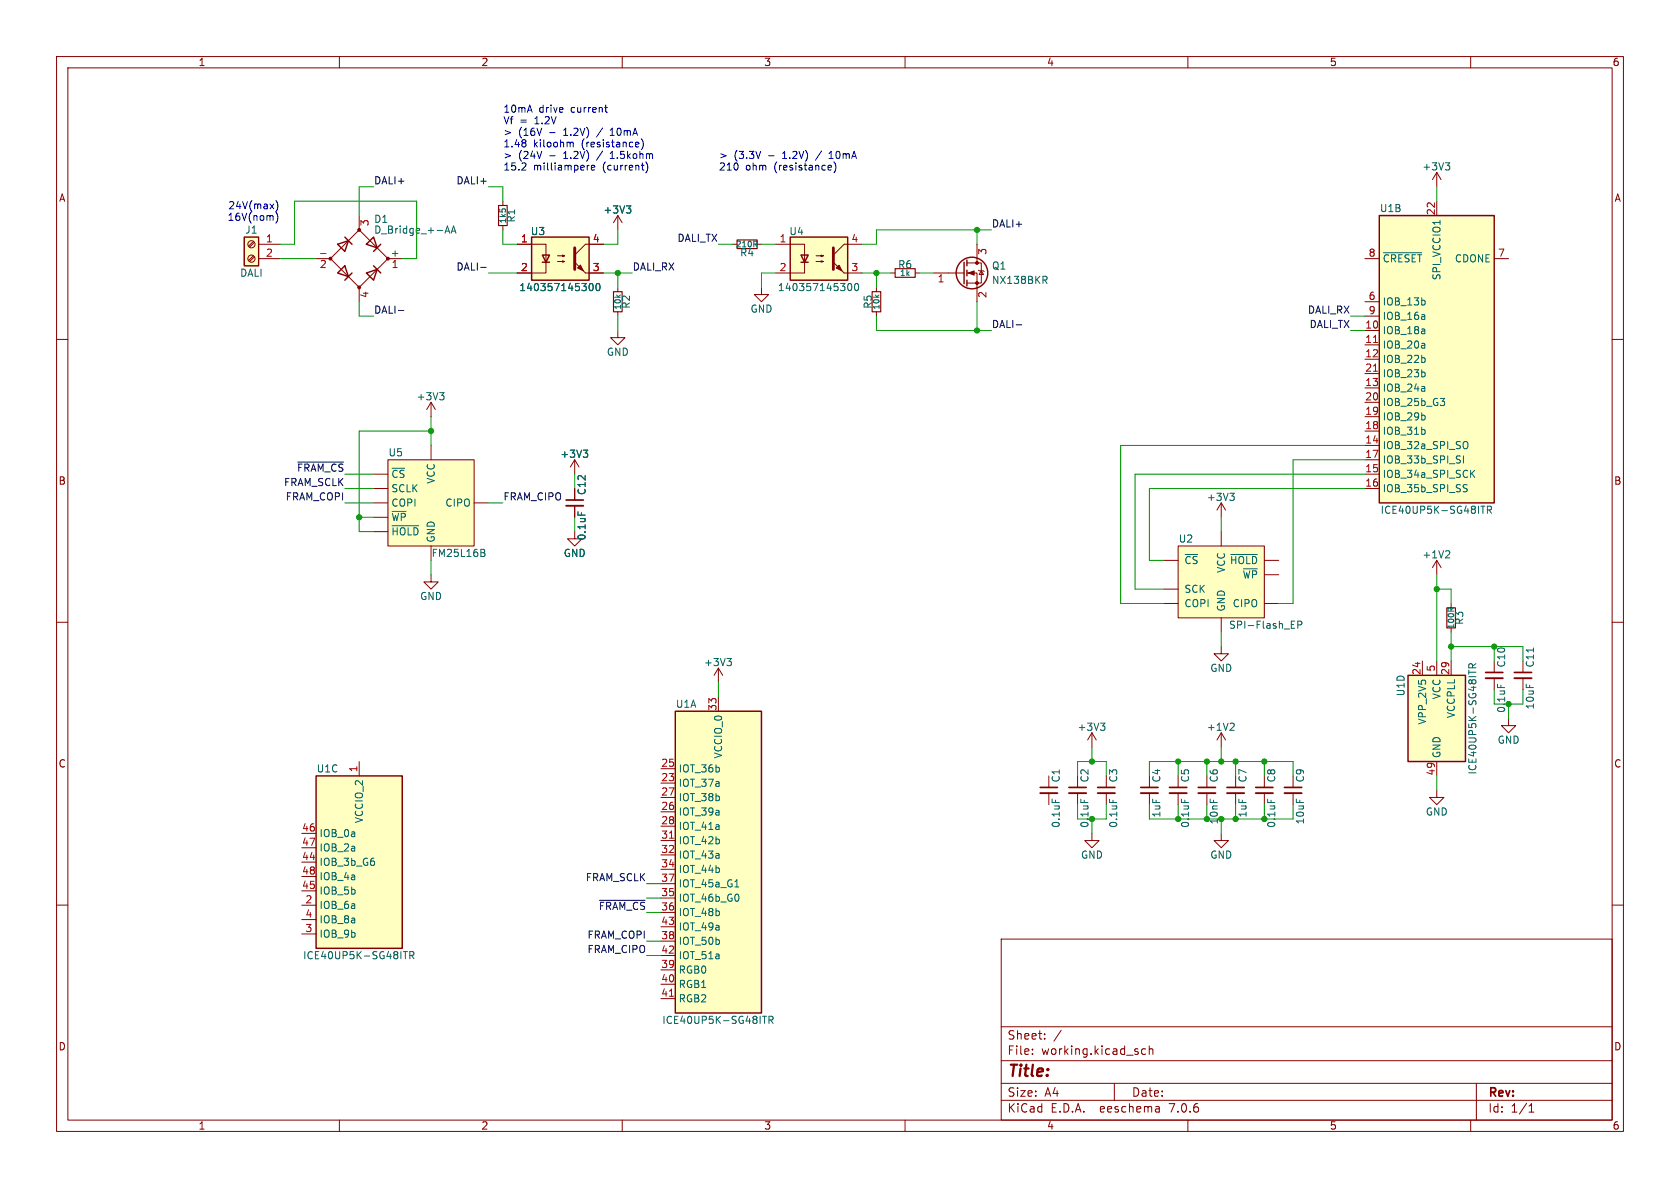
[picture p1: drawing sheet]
<svg xmlns="http://www.w3.org/2000/svg" width="297mm" height="210mm" viewBox="0 0 297 210" stroke-linecap="round" stroke-linejoin="round" font-family="sans-serif">
<g fill="none" stroke="#840000" stroke-width=".18">
<path d="M10 10h277v190h-277zM12 12h273v186h-273zM60 10v2M110 10v2M160 10v2M210 10v2M260 10v2M63.5 38.1v2.5M88.9 35.6v.7M88.9 39.9v.7M109.2 38.1v2.5M109.2 38.1l-.7 1.3"/>
<path d="M109.2 38.1l.8 1.3M254 30.5v2.5M254 35.6v2.5M254 30.5l-.8 1.3M254 30.5l.8 1.3M10 60h2M44.8 45.2l-.9 .9M44.8 42.7l-.9 .8M45 45.4l-.9 .8M45 42.8l-.9 .9M45.7 43.2h3.8M45.7 45.7h3.8"/>
<path d="M55.9 45.7h2.5M58.4 45.7l5.1-5.1 5.1 5.1-5.1 5.1zM63.5 50.8v2.5M68.6 45.7h2.5M91.4 43.2h5.1v3.3M96.5 46.4v1.9h-5.1M98.6 46.2h1.2l-.4 .2v-.3l.4 .1M98.6 45.2h1.2l-.4 .1v-.2l.4 .1M103.5 48.3h3.2M106.7 43.2h-3.2l-1.9 1.9M109.2 58.4v1.3h1.3l-1.3 1.3-1.3-1.3h1.3M109.2 50.8v.8"/>
<path d="M109.2 55.1v.8M133.9 43.2h.7M134.6 50.8v1.3h-1.3l1.3 1.2 1.3-1.2h-1.3M137.2 43.2h5v3.3M142.2 46.4v1.9h-5M144.3 46.2h1.2l-.3 .2v-.3l.3 .1M144.3 45.2h1.2l-.3 .1v-.2l.3 .1M149.2 48.3h3.2M152.4 43.2h-3.2l-1.9 1.9M154.9 50.8v.8M154.9 55.1v.8M157.5 48.3h.7"/>
<path d="M161.8 48.3h.8M165.1 48.3h5.3M170.9 48.3h1.8v5M170.9 46.5h2.6v3.5h-2.6M172.7 43.2v3.3M173 47.8l.1 .1h.8l.1 .1M173.5 47.9l.4 .6h-.8zM241.3 45.7h2.5M241.3 58.4h2.5M241.3 53.3h2.5M241.3 55.9h2.5M264.2 45.7h2.5"/>
<path d="M285 60h2M76.2 71.1l-.8 1.3M76.2 71.1v2.6M76.2 78.7v2.6M76.2 71.1l.8 1.3M241.3 61h2.5M241.3 63.5h2.5M241.3 68.6h2.5M241.3 78.7h2.5M241.3 76.2h2.5M241.3 73.7h2.5M241.3 71.1h2.5"/>
<path d="M241.3 66h2.5M66 83.8h2.6M66 86.4h2.6M66 88.9h2.6M66 91.4h2.6M66 94h2.6M68.6 81.3h15.2v15.2h-15.2zM76.2 96.5v2.6M83.8 88.9h2.6M101.6 94v1.3h1.3l-1.3 1.2-1.3-1.2h1.3M101.6 81.3l-.8 1.3M101.6 81.3v2.5"/>
<path d="M101.6 86.4v2M101.6 89.4v2M101.6 81.3l.8 1.3M205.7 99.1h2.6M208.3 96.5h15.2v12.7h-15.2zM215.9 88.9l-.8 1.3M215.9 88.9v2.5M215.9 94v2.5M215.9 88.9l.8 1.3M223.5 99.1h2.6M241.3 83.8h2.5M241.3 86.4h2.5"/>
<path d="M241.3 81.3h2.5M254 99.1v2.5M254 99.1l-.8 1.2M254 99.1l.8 1.2M10 110h2M76.2 101.6v1.3h1.3l-1.3 1.2-1.3-1.2h1.3M127 118.1l-.8 1.3M127 118.1v2.6M127 118.1l.8 1.3M205.7 106.7h2.6M205.7 104.1h2.6M215.9 114.3v1.3h1.3l-1.3 1.2-1.3-1.2h1.3"/>
<path d="M215.9 109.2v2.6M223.5 106.7h2.6M223.5 101.6h2.6M251.5 116.8v2.6M254 116.8v2.6M256.5 106.7v.7M256.5 111v.8M256.5 116.8v2.6M264.2 116.8v2.1M264.2 119.9v2M269.2 116.8v2.1M269.2 119.9v2"/>
<path d="M285 110h2M63.5 134.6v2.6M116.8 138.4h2.6M116.8 135.9h2.6M127 123.2v2.5M185.4 137.2v2M190.5 137.2v2M193 129.5l-.7 1.3M193 129.5v2.6M193 129.5l.8 1.3M195.6 137.2v2M203.2 137.2v2"/>
<path d="M208.3 137.2v2M213.4 137.2v2M215.9 129.5v2.6M215.9 129.5l-.8 1.3M215.9 129.5l.8 1.3M218.4 137.2v2M223.5 137.2v2M228.6 137.2v2M254 139.7v1.3h1.3l-1.3 1.2-1.3-1.2h1.3M254 134.6v2.6M266.7 127v1.3h1.3l-1.3 1.2-1.3-1.2h1.3M10 160h2"/>
<path d="M53.3 152.4h2.6M53.3 157.5h2.6M53.3 147.3h2.6M53.3 149.9h2.6M53.3 154.9h2.6M116.8 143.5h2.6M116.8 141h2.6M116.8 146.1h2.6M116.8 148.6h2.6M116.8 151.1h2.6M116.8 153.7h2.6M116.8 158.8h2.6"/>
<path d="M116.8 156.2h2.6M185.4 140.2v2M190.5 140.2v2M193 147.3v1.3h1.3l-1.3 1.3-1.2-1.3h1.2M195.6 140.2v2M203.2 140.2v2M208.3 140.2v2M213.4 140.2v2M215.9 147.3v1.3h1.3l-1.3 1.3-1.3-1.3h1.3M218.4 140.2v2M223.5 140.2v2M228.6 140.2v2"/>
<path d="M285 160h2M53.3 160h2.6M53.3 165.1h2.6M53.3 162.6h2.6M116.8 161.3h2.6M116.8 166.4h2.6M116.8 171.5h2.6M116.8 174h2.6M116.8 176.5h2.6M116.8 168.9h2.6M116.8 163.8h2.6M177 166h108v32h-108z"/>
<path d="M60 198v2M110 198v2M160 198v2M177 194.5h108M177 191.5h108M177 187.5h108M177 181.5h108M182.5 186.3v.1M182.5 185.5v.1M184.7 183.6v.1M184.7 182.8v.1M187.6 182.1l-1.3 2"/>
<path d="M197 191.5v3M202.5 185.5l-.4-.1-.3 .3v.4l.2 .2h.5M203.2 185.5l.2-.1 .3 .1 .1 .9M203.2 184.9v1.5M204.9 195.7l.1 .9M205 196.5l-.2 .1M205 196h-.2M210 198v2M260 198v2M261 191.5v6.5M270.3 196.6h.9M270.3 195.5l.4-.4v1.5"/>
<circle cx="44.4" cy="45.7" r=".63"/>
<circle cx="44.4" cy="43.2" r=".63"/>
</g>
<g fill="none" stroke="#006464" stroke-width=".18">
<path d="M110.7 36.4h.8l-.4 .5M111.3 36.9l.2 .2v.3l-.2 .3M255.5 28.8h.8l-.4 .5M256.1 29.3l.2 .2v.3l-.2 .2M56.7 44.8h.9M78.7 41.2l.4-1.3 .4 1.3M78.8 40.9h.6M79.8 41.2l.4-1.3 .4 1.3M79.9 40.9h.6M104.3 50.2l.1-.1a.68 .68 0 0 1 .5 .6 .68 .68 0 0 1-.5 .7 .84 .84 0 0 1-.1-1.2zM105.5 50.2l.2-.1a.68 .68 0 0 1 .4 .6 .68 .68 0 0 1-.4 .7l-.2-.1-.2-.4zM133.5 43.2l.3 .4"/>
<path d="M133.8 42.7v.4M150 50.2l.2-.1a.68 .68 0 0 1 .4 .6 .68 .68 0 0 1-.4 .7 .84 .84 0 0 1-.2-1.2zM151.2 50.2l.2-.1a.68 .68 0 0 1 .4 .6 .68 .68 0 0 1-.4 .7l-.2-.1-.1-.4zM184.4 48.8h.5l.2 .3-.1 .3-.6 .1M184.7 49.5l.4 .6M244.6 44.7h6.7M251.8 53.1l.1 .2-.1 .6M77.7 69.4h.8l-.4 .5M78.3 69.9l.2 .2v.3l-.2 .3M103.1 79.6h.8l-.4 .5M251.8 63.3l.1 .2-.1 .5M251.8 65.8l.1 .2-.1 .6"/>
<path d="M251.8 73.5l.1 .1-.1 .6M251.8 76l.1 .2-.1 .5M254.6 70.4h.8l-.4 .5M255.2 70.9l.2 .3v.3l-.2 .2M259.2 78l.1 .1a.81 .81 0 0 1-.1 1.2M69.3 92.9h4.7M85 97.1l.6 .1 .1 .3-.3 .2M85 97.7h.4M85.4 97.7l.3 .2v.3l-.7 .2M102.2 90.5v.6M103.7 80.1l.2 .2v.3l-.2 .2M217.4 87.2h.8l-.4 .5"/>
<path d="M217.6 98h4.7M218 87.7l.2 .2v.3l-.2 .3M256.1 97.4l.2 .2-.1 .3-.7 .7h.8M258.7 80.6v1.3M258.9 86.3l.4 .1 .1 .3-.3 .2h-.3M258.9 85.7h.5M260.2 83.7l.5 .7M260.7 83.1l-.7 .8M261.8 89.5h.7M262.2 89.5v1.2M263 90.1h.6l.1-.2-.1-.3-.6-.1v1.2M263.3 90.1l.4 .6"/>
<path d="M128.5 116.4h.8l-.4 .5M129.1 116.9l.2 .2v.3l-.2 .3M228.3 111.1h.6M228.3 109.8h.6M229.4 110.5l.6-.1 .2-.2-.1-.3-.7-.1v1.3M256.1 107.5h.3M257 107.5l-.5 .3M259.7 118.5v.7M259.7 118.8h1.2M260.3 118v-.6l-.2-.1-.3 .1-.1 .6h1.2M260.9 117.3l-.6 .4M271.1 114.6v.7"/>
<path d="M194.6 127.8h.7l-.4 .5M195.1 128.3l.2 .3v.3l-.2 .2M218 127.8l.2 .3-.1 .3-.7 .7h.8M264.7 120.9v.6M129.9 156.8h.7M186 141.3v.6M191.1 141.3v.6M196.2 141.3v.6M208.9 141.3v.6M224.1 141.3v.6M71.3 168.2h.7M71.7 168.2v1.3"/>
<path d="M72.5 168.9l.6-.1 .1-.2-.1-.3-.6-.1v1.3M72.8 168.9l.4 .6M134.8 179.6h.7M135.2 179.6v1.3M136 180.3h.6l.1-.2-.1-.3-.6-.2v1.3M136.3 180.3l.4 .6"/>
</g>
<g fill="#ffffc2" stroke="#ffffc2" stroke-width=".18">
<path d="M94 41.9h10.1v7.6h-10.1z"/>
<path d="M139.7 41.9h10.2v7.6h-10.2z"/>
<path d="M119.4 125.7h15.2v53.4h-15.2z"/>
<path d="M248.9 119.4h10.2v15.2h-10.2z"/>
<path d="M208.3 96.5h15.2v12.7h-15.2z"/>
<path d="M43.2 41.9h2.5v5.1h-2.5z"/>
<path d="M243.8 38.1h20.4v50.8h-20.4z"/>
<path d="M68.6 81.3h15.2v15.2h-15.2z"/>
<path d="M55.9 137.2h15.2v30.4h-15.2z"/>
</g>
<g fill="none" stroke="#840000" stroke-width=".25">
<path d="M243.8 38.1h20.4v50.8h-20.4zM43.2 41.9h2.5v5.1h-2.5zM59.7 43.2l1.9-.7-.6 2zM59.7 48.3l1.3-1.3 .6 1.9zM61 41.9l1.2 1.3M62.2 48.3l-1.2 1.2M64.8 48.3l1.9-.7-.7 1.9zM66 41.9l.7 1.9-1.9-.6zM66 47l1.3 1.3M67.3 43.2l-1.3 1.3M94 41.9h10.1v7.6h-10.1zM95.9 45.1h1.3l-.7 1.3z"/>
<path d="M95.9 46.4h1.3M139.7 41.9h10.2v7.6h-10.2zM141.6 45.1h1.3l-.7 1.3zM141.6 46.4h1.3M170.4 46.4v3.8M170.9 46v1M170.9 47.8v1M170.9 49.5v1M248.9 119.4h10.2v15.2h-10.2zM55.9 137.2h15.2v30.4h-15.2zM119.4 125.7h15.2v53.4h-15.2z"/>
<circle cx="171.8" cy="48.3" r="2.79"/>
</g>
<g fill="#840000" stroke="#840000" stroke-width=".18">
<path d="M101.6 46.4l1.9 1.9z"/>
<path d="M102.1 47.4l.5-.5 .5 1z"/>
<path d="M147.3 46.4l1.9 1.9z"/>
<path d="M148.3 46.9l.5 1-1-.5z"/>
<path d="M171.2 48.3l1-.4v.7z"/>
<circle cx="172.7" cy="50" r=".25"/>
<circle cx="172.7" cy="46.5" r=".25"/>
<circle cx="58.4" cy="45.7" r=".25"/>
<circle cx="63.5" cy="50.8" r=".25"/>
<circle cx="63.5" cy="40.6" r=".25"/>
<circle cx="68.6" cy="45.7" r=".25"/>
</g>
<path d="M101.6 43.8v3.8M147.3 43.8v3.8" fill="none" stroke="#840000" stroke-width=".51"/>
<path d="M88.1 36.3h1.6v3.6h-1.6zM108.5 51.6h1.5v3.5h-1.5zM130.3 42.4h3.6v1.5h-3.6zM154.2 51.6h1.5v3.5h-1.5zM158.2 47.5h3.6v1.5h-3.6zM255.8 107.4h1.5v3.6h-1.5z" fill="none" stroke="#840000" stroke-width=".2"/>
<path d="M242.8 60.5h.7M242.8 65.6h.7M118.4 148.2h.7M118.4 176.1h.7" fill="none" stroke="#a90000" stroke-width=".18"/>
<path d="M100.1 89.4h3M262.6 119.9h3.1M267.7 119.9h3.1M183.9 140.2h3M189 140.2h3M194.1 140.2h3M201.7 140.2h3M206.8 140.2h3M211.8 140.2h3.1M216.9 140.2h3.1M222 140.2h3M227.1 140.2h3" fill="none" stroke="#840000" stroke-width=".33"/>
<path d="M100.1 88.4h3M262.6 118.9h3.1M267.7 118.9h3.1M183.9 139.2h3M189 139.2h3M194.1 139.2h3M201.7 139.2h3M206.8 139.2h3M211.8 139.2h3.1M216.9 139.2h3.1M222 139.2h3M227.1 139.2h3" fill="none" stroke="#840000" stroke-width=".3"/>
<path d="M70.4 54.9h1M85 47.3h1M179.7 57.4h.9M52.6 81.7h8.1M106 159.2h8.1" fill="none" stroke="#0f0f0f" stroke-width=".18"/>
<g fill="none" stroke="#0000c2" stroke-width=".18">
<path d="M106.9 19h.5M107.1 19.7l.3 .1M48.8 35.5a1.46 1.46 0 0 1 0 1.9M48.8 37.5a1.46 1.46 0 0 1 0 1.9M92.9 25.3l.1 .2-.1 .4M93 25l-.1 .2M93 29.2l-.8 .9h.8M100.9 25.2h.4v.8M104.2 29.2l-.3 .1M104.5 29.6l.6-.1v-.2l-.4-.1-.2 .2 .1 .6h.5M107.9 23.9h.7M107.9 28h.7"/>
<path d="M108.1 22.8l-.2 .2M112.5 25.1l.4 .1v.2l-.6 .2M112.9 25.9l-.4 .1M113.4 29.2h.5M113.4 24.6a1.49 1.49 0 0 1 0 1.8M113.7 30.1h.2M114.2 28.7a1.47 1.47 0 0 1 0 1.9M146.6 29.2l.3 .1 .1 .2-.6 .1M146.6 28h.7M146.8 26.9l-.2 .2M146.9 30l-.3 .1M147.5 28.7a1.47 1.47 0 0 1-.1 1.9"/>
</g>
<g fill="none" stroke="#009600" stroke-width=".18">
<path d="M66 33h-2.5v5.1M86.4 33h2.5v2.6M254 33v2.6M49.5 43.2h2.6v-7.6h21.6v10.1h-2.6M49.5 45.7h6.4M63.5 53.3v2.6h2.5M86.4 48.3h5M88.9 40.6v2.6h2.5M106.7 48.3h5.1M109.2 40.6v2.6h-2.5M109.2 48.3v2.5M109.2 55.9v2.5"/>
<path d="M127 43.2h2.5M134.6 43.2h2.6M137.2 48.3h-2.6v2.5M152.4 48.3h5.1M154.9 55.9v2.5h20.4M154.9 48.3v2.5M162.6 48.3h2.5M172.7 40.6v2.6M172.7 53.3v5.1M175.3 40.6h-20.4v2.6h-2.5M238.8 55.9h2.5M238.8 58.4h2.5"/>
<path d="M76.2 73.7v5M76.2 76.2h-12.7v17.8h2.5M241.3 78.7h-43.2v28h7.6M61 88.9h5M61 83.8h5M61 86.4h5M63.5 91.4h2.5M76.2 99.1v2.5M86.4 88.9h2.5M101.6 83.8v2.6M101.6 91.4v2.6M215.9 91.4v2.6"/>
<path d="M241.3 83.8h-40.6v20.3h5M241.3 86.4h-38.1v12.7h2.5M241.3 81.3h-12.7v25.4h-2.5M215.9 111.8v2.5M254 104.1h2.5v2.6M254 101.6v15.2M256.5 111.8v5M256.5 114.3h12.7v2.5M264.2 114.3v2.5M127 120.7v2.5M190.5 137.2v-2.6h5.1v2.6M193 132.1v2.5"/>
<path d="M203.2 137.2v-2.6h25.4v2.6M208.3 134.6v2.6M213.4 134.6v2.6M215.9 132.1v2.5M218.4 134.6v2.6M223.5 134.6v2.6M254 137.2v2.5M264.2 121.9v2.6h5v-2.6M266.7 124.5v2.5M114.3 156.2h2.5M114.3 158.8h2.5M190.5 142.2v2.6h5.1v-2.6"/>
<path d="M193 144.8v2.5M203.2 142.2v2.6h25.4v-2.6M208.3 142.2v2.6M213.4 142.2v2.6M215.9 144.8v2.5M218.4 142.2v2.6M223.5 142.2v2.6M114.3 168.9h2.5M114.3 166.4h2.5"/>
</g>
<g fill="#009600" stroke="#009600" stroke-width=".18">
<circle cx="172.7" cy="58.4" r=".46"/>
<circle cx="208.3" cy="134.6" r=".46"/>
<circle cx="193" cy="134.6" r=".46"/>
<circle cx="76.2" cy="76.2" r=".46"/>
<circle cx="63.5" cy="91.4" r=".46"/>
<circle cx="213.4" cy="144.8" r=".46"/>
<circle cx="215.9" cy="144.8" r=".46"/>
<circle cx="213.4" cy="134.6" r=".46"/>
<circle cx="223.5" cy="144.8" r=".46"/>
<circle cx="208.3" cy="144.8" r=".46"/>
<circle cx="193" cy="144.8" r=".46"/>
<circle cx="218.4" cy="144.8" r=".46"/>
<circle cx="223.5" cy="134.6" r=".46"/>
<circle cx="254" cy="104.1" r=".46"/>
<circle cx="256.5" cy="114.3" r=".46"/>
<circle cx="264.2" cy="114.3" r=".46"/>
<circle cx="266.7" cy="124.5" r=".46"/>
<circle cx="215.9" cy="134.6" r=".46"/>
<circle cx="218.4" cy="134.6" r=".46"/>
<circle cx="109.2" cy="48.3" r=".46"/>
<circle cx="154.9" cy="48.3" r=".46"/>
<circle cx="172.7" cy="40.6" r=".46"/>
</g>
<text font-size="2.8" fill="#840000" x="178" y="190.9">Title:</text>
<g font-size="2.1" fill="#840000">
<text x="178" y="184">Sheet:</text>
<text x="178" y="186.7">File:</text>
<text x="184.1" y="186.7">working.kicad_sch</text>
<text x="178" y="196.9">KiCad</text>
<text x="178" y="194.1">Size:</text>
<text x="184.7" y="194.1">A4</text>
<text x="185.7" y="196.9">E.D.A.</text>
<text x="194.6" y="196.9">eeschema</text>
<text x="200" y="194.1">Date:</text>
<text x="207" y="196.9">7.0.6</text>
<text x="263" y="194.3">Rev:</text>
<text x="263" y="196.9">Id:</text>
<text x="267.1" y="196.9">1/1</text>
</g>
<g font-size="1.8" fill="#840000">
<text x="35" y="11.9">1</text>
<text x="85" y="11.9">2</text>
<text x="135" y="11.9">3</text>
<text x="185" y="11.9">4</text>
<text x="235" y="11.9">5</text>
<text x="285" y="11.9">6</text>
<text x="10.3" y="35.9">A</text>
<text x="285.3" y="35.9">A</text>
<text x="10.3" y="85.9">B</text>
<text x="285.3" y="85.9">B</text>
<text x="10.3" y="135.9">C</text>
<text x="285.3" y="135.9">C</text>
<text x="10.3" y="185.9">D</text>
<text x="285.3" y="185.9">D</text>
<text x="35" y="199.9">1</text>
<text x="85" y="199.9">2</text>
<text x="135" y="199.9">3</text>
<text x="185" y="199.9">4</text>
<text x="235" y="199.9">5</text>
<text x="285" y="199.9">6</text>
</g>
<g font-size="1.8" fill="#0000c2">
<text x="88.9" y="20">10mA</text>
<text x="88.9" y="22.1">Vf</text>
<text x="91.9" y="22.1">=</text>
<text x="94.6" y="22.1">1.2V</text>
<text x="95.3" y="20">drive</text>
<text x="101" y="20">current</text>
<text x="88.9" y="24.1">&gt;</text>
<text x="88.9" y="26.1">1.48</text>
<text x="88.9" y="28.2">&gt;</text>
<text x="91.6" y="24.1">(16V</text>
<text x="91.6" y="28.2">(24V</text>
<text x="94.3" y="26.1">kiloohm</text>
<text x="97.2" y="24.1">-</text>
<text x="97.2" y="28.2">-</text>
<text x="99.9" y="24.1">1.2V)</text>
<text x="99.9" y="28.2">1.2V)</text>
<text x="102.9" y="26.1">(resistance)</text>
<text x="106" y="24.1">/</text>
<text x="106" y="28.2">/</text>
<text x="108.5" y="24.1">10mA</text>
<text x="108.5" y="28.2">1.5kohm</text>
<text x="127" y="28.2">&gt;</text>
<text x="129.7" y="28.2">(3.3V</text>
<text x="135.9" y="28.2">-</text>
<text x="138.6" y="28.2">1.2V)</text>
<text x="144.7" y="28.2">/</text>
<text x="147.2" y="28.2">10mA</text>
<text x="88.9" y="30.2">15.2</text>
<text x="94.3" y="30.2">milliampere</text>
<text x="106.7" y="30.2">(current)</text>
<text x="127" y="30.2">210</text>
<text x="131.8" y="30.2">ohm</text>
<text x="137" y="30.2">(resistance)</text>
<text x="40.1" y="39.1">16V(nom)</text>
<text x="40.3" y="37.1">24V(max)</text>
</g>
<g font-size="1.8" fill="#0f0f0f">
<text x="66" y="32.7">DALI+</text>
<text x="80.6" y="32.7">DALI+</text>
<text x="175.3" y="40.3">DALI+</text>
<text x="80.6" y="47.9">DALI-</text>
<text x="111.8" y="47.9">DALI_RX</text>
<text x="119.7" y="42.8">DALI_TX</text>
<text x="66" y="55.5">DALI-</text>
<text x="175.3" y="58.1">DALI-</text>
<text x="231.1" y="55.5">DALI_RX</text>
<text x="231.4" y="58.1">DALI_TX</text>
<text x="52.4" y="83.5">~{FRAM_CS}</text>
<text x="50.1" y="86">FRAM_SCLK</text>
<text x="50.4" y="88.6">FRAM_COPI</text>
<text x="88.9" y="88.6">FRAM_CIPO</text>
<text x="103.5" y="155.9">FRAM_SCLK</text>
<text x="103.8" y="166">FRAM_COPI</text>
<text x="103.8" y="168.6">FRAM_CIPO</text>
</g>
<g font-size="1.8" fill="#006464">
<text x="251.4" y="30.3">+3V3</text>
<text x="43.3" y="41.5">J1</text>
<text x="66" y="39.6">D1</text>
<text x="66" y="41.5">D_Bridge_+-AA</text>
<text x="91.3" y="39.4" transform="rotate(-90 91.3 39.4)">R1</text>
<text x="93.7" y="41.8">U3</text>
<text x="106.6" y="37.9">+3V3</text>
<text x="139.5" y="41.8">U4</text>
<text x="243.8" y="37.7">U1B</text>
<text x="69" y="45.5">+</text>
<text x="130.7" y="45.5">R4</text>
<text x="158.7" y="47.6">R6</text>
<text x="175.3" y="47.9">Q1</text>
<text x="244.3" y="46.6">~{CRESET}</text>
<text x="257.1" y="46.6">CDONE</text>
<text x="42.4" y="49.1">DALI</text>
<text x="91.7" y="51.7">140357145300</text>
<text x="137.4" y="51.7">140357145300</text>
<text x="175.3" y="50.4">NX138BKR</text>
<text x="254.9" y="49.6" transform="rotate(-90 254.9 49.6)">SPI_VCCIO1</text>
<text x="111.6" y="54.7" transform="rotate(-90 111.6 54.7)">R2</text>
<text x="132.6" y="55.5">GND</text>
<text x="154.3" y="54.7" transform="rotate(-90 154.3 54.7)">R5</text>
<text x="244.3" y="59.3">IOB_18a</text>
<text x="244.3" y="54.2">IOB_13b</text>
<text x="244.3" y="56.7">IOB_16a</text>
<text x="107.2" y="63.1">GND</text>
<text x="244.3" y="61.8">IOB_20a</text>
<text x="244.3" y="64.4">IOB_22b</text>
<text x="73.6" y="71">+3V3</text>
<text x="244.3" y="69.4">IOB_24a</text>
<text x="244.3" y="72">IOB_25b_G3</text>
<text x="244.3" y="66.9">IOB_23b</text>
<text x="244.3" y="77.1">IOB_31b</text>
<text x="244.3" y="74.5">IOB_29b</text>
<text x="68.6" y="80.9">U5</text>
<text x="99" y="81.1">+3V3</text>
<text x="244.3" y="79.6">IOB_32a_SPI_SO</text>
<text x="244.3" y="82.1">IOB_33b_SPI_SI</text>
<text x="69.1" y="84.7">~{CS}</text>
<text x="69.1" y="89.8">COPI</text>
<text x="69.1" y="87.2">SCLK</text>
<text x="77.1" y="85.6" transform="rotate(-90 77.1 85.6)">VCC</text>
<text x="78.6" y="89.8">CIPO</text>
<text x="103.7" y="87.6" transform="rotate(-90 103.7 87.6)">C12</text>
<text x="213.3" y="88.7">+3V3</text>
<text x="244.3" y="84.7">IOB_34a_SPI_SCK</text>
<text x="244.3" y="87.2">IOB_35b_SPI_SS</text>
<text x="69.1" y="92.3">~{WP}</text>
<text x="69.1" y="94.8">~{HOLD}</text>
<text x="103.7" y="95.6" transform="rotate(-90 103.7 95.6)">0.1uF</text>
<text x="244" y="91">ICE40UP5K-SG48ITR</text>
<text x="76.2" y="98.7">FM25L16B</text>
<text x="77.1" y="96" transform="rotate(-90 77.1 96)">GND</text>
<text x="99.6" y="98.7">GND</text>
<text x="208.3" y="96.1">U2</text>
<text x="209.3" y="99.9">~{CS}</text>
<text x="216.8" y="101.4" transform="rotate(-90 216.8 101.4)">VCC</text>
<text x="217.3" y="99.9">~{HOLD}</text>
<text x="251.4" y="98.9">+1V2</text>
<text x="74.2" y="106.3">GND</text>
<text x="209.3" y="107.5">COPI</text>
<text x="209.3" y="105">SCK</text>
<text x="217.8" y="107.5">CIPO</text>
<text x="219.6" y="102.5">~{WP}</text>
<text x="216.8" y="108.2" transform="rotate(-90 216.8 108.2)">GND</text>
<text x="217.2" y="111.4">SPI-Flash_EP</text>
<text x="258.9" y="110.6" transform="rotate(-90 258.9 110.6)">R3</text>
<text x="124.4" y="118">+3V3</text>
<text x="213.9" y="119">GND</text>
<text x="266.3" y="118.1" transform="rotate(-90 266.3 118.1)">C10</text>
<text x="271.4" y="118.1" transform="rotate(-90 271.4 118.1)">C11</text>
<text x="119.4" y="125.3">U1A</text>
<text x="248.5" y="123.2" transform="rotate(-90 248.5 123.2)">U1D</text>
<text x="254.9" y="123.7" transform="rotate(-90 254.9 123.7)">VCC</text>
<text x="271.4" y="125.5" transform="rotate(-90 271.4 125.5)">10uF</text>
<text x="190.4" y="129.4">+3V3</text>
<text x="213.3" y="129.4">+1V2</text>
<text x="252.3" y="128.2" transform="rotate(-90 252.3 128.2)">VPP_2V5</text>
<text x="257.4" y="127" transform="rotate(-90 257.4 127)">VCCPLL</text>
<text x="264.7" y="131.7">GND</text>
<text x="266.3" y="126.1" transform="rotate(-90 266.3 126.1)">0.1uF</text>
<text x="55.9" y="136.8">U1C</text>
<text x="119.9" y="136.8">IOT_36b</text>
<text x="127.9" y="134.2" transform="rotate(-90 127.9 134.2)">VCCIO_0</text>
<text x="254.9" y="134.1" transform="rotate(-90 254.9 134.1)">GND</text>
<text x="261.2" y="137" transform="rotate(-90 261.2 137)">ICE40UP5K-SG48ITR</text>
<text x="119.9" y="139.3">IOT_37a</text>
<text x="119.9" y="141.8">IOT_38b</text>
<text x="187.6" y="138.4" transform="rotate(-90 187.6 138.4)">C1</text>
<text x="192.6" y="138.4" transform="rotate(-90 192.6 138.4)">C2</text>
<text x="197.7" y="138.4" transform="rotate(-90 197.7 138.4)">C3</text>
<text x="205.3" y="138.4" transform="rotate(-90 205.3 138.4)">C4</text>
<text x="210.4" y="138.4" transform="rotate(-90 210.4 138.4)">C5</text>
<text x="215.5" y="138.4" transform="rotate(-90 215.5 138.4)">C6</text>
<text x="220.6" y="138.4" transform="rotate(-90 220.6 138.4)">C7</text>
<text x="225.7" y="138.4" transform="rotate(-90 225.7 138.4)">C8</text>
<text x="230.7" y="138.4" transform="rotate(-90 230.7 138.4)">C9</text>
<text x="56.4" y="148.2">IOB_0a</text>
<text x="64.4" y="145.6" transform="rotate(-90 64.4 145.6)">VCCIO_2</text>
<text x="119.9" y="144.4">IOT_39a</text>
<text x="119.9" y="146.9">IOT_41a</text>
<text x="119.9" y="149.5">IOT_42b</text>
<text x="187.6" y="146.4" transform="rotate(-90 187.6 146.4)">0.1uF</text>
<text x="192.6" y="146.4" transform="rotate(-90 192.6 146.4)">0.1uF</text>
<text x="197.7" y="146.4" transform="rotate(-90 197.7 146.4)">0.1uF</text>
<text x="205.3" y="144.6" transform="rotate(-90 205.3 144.6)">1uF</text>
<text x="210.4" y="146.4" transform="rotate(-90 210.4 146.4)">0.1uF</text>
<text x="215.5" y="145.8" transform="rotate(-90 215.5 145.8)">10nF</text>
<text x="220.6" y="144.6" transform="rotate(-90 220.6 144.6)">1uF</text>
<text x="225.7" y="146.4" transform="rotate(-90 225.7 146.4)">0.1uF</text>
<text x="230.7" y="145.8" transform="rotate(-90 230.7 145.8)">10uF</text>
<text x="252" y="144.4">GND</text>
<text x="56.4" y="153.3">IOB_3b_G6</text>
<text x="56.4" y="150.7">IOB_2a</text>
<text x="56.4" y="155.8">IOB_4a</text>
<text x="119.9" y="152">IOT_43a</text>
<text x="119.9" y="154.5">IOT_44b</text>
<text x="191" y="152">GND</text>
<text x="213.9" y="152">GND</text>
<text x="56.4" y="160.9">IOB_6a</text>
<text x="56.4" y="158.3">IOB_5b</text>
<text x="119.9" y="159.6">IOT_46b_G0</text>
<text x="119.9" y="157.1">IOT_45a_G1</text>
<text x="56.4" y="166">IOB_9b</text>
<text x="56.4" y="163.4">IOB_8a</text>
<text x="119.9" y="162.2">IOT_48b</text>
<text x="119.9" y="167.2">IOT_50b</text>
<text x="119.9" y="164.7">IOT_49a</text>
<text x="53.5" y="169.8">ICE40UP5K-SG48ITR</text>
<text x="119.9" y="172.3">RGB0</text>
<text x="119.9" y="169.8">IOT_51a</text>
<text x="119.9" y="174.9">RGB1</text>
<text x="119.9" y="177.4">RGB2</text>
<text x="117" y="181.2">ICE40UP5K-SG48ITR</text>
</g>
<g font-size="1.8" fill="#a90000">
<text x="65.5" y="40.1" transform="rotate(-90 65.5 40.1)">3</text>
<text x="253.7" y="38.1" transform="rotate(-90 253.7 38.1)">22</text>
<text x="46.9" y="42.9">1</text>
<text x="46.9" y="45.5">2</text>
<text x="56.4" y="47.7">2</text>
<text x="69.1" y="47.7">1</text>
<text x="92" y="42.9">1</text>
<text x="104.7" y="42.9">4</text>
<text x="137.7" y="42.9">1</text>
<text x="150.4" y="42.9">4</text>
<text x="174.7" y="45.2" transform="rotate(-90 174.7 45.2)">3</text>
<text x="241.9" y="45.5">8</text>
<text x="264.7" y="45.5">7</text>
<text x="65.5" y="52.8" transform="rotate(-90 65.5 52.8)">4</text>
<text x="92" y="48">2</text>
<text x="104.7" y="48">3</text>
<text x="137.7" y="48">2</text>
<text x="150.4" y="48">3</text>
<text x="165.7" y="50.2">1</text>
<text x="174.7" y="52.8" transform="rotate(-90 174.7 52.8)">2</text>
<text x="241.9" y="53.1">6</text>
<text x="241.3" y="58.2">10</text>
<text x="241.9" y="55.6">9</text>
<text x="241.3" y="60.7">11</text>
<text x="241.3" y="63.2">12</text>
<text x="241.3" y="65.8">21</text>
<text x="241.3" y="68.3">13</text>
<text x="241.3" y="70.9">20</text>
<text x="241.3" y="75.9">18</text>
<text x="241.3" y="73.4">19</text>
<text x="241.3" y="78.5">14</text>
<text x="241.3" y="83.6">15</text>
<text x="241.3" y="81">17</text>
<text x="241.3" y="86.1">16</text>
<text x="251.2" y="119.4" transform="rotate(-90 251.2 119.4)">24</text>
<text x="253.7" y="118.8" transform="rotate(-90 253.7 118.8)">5</text>
<text x="256.3" y="119.4" transform="rotate(-90 256.3 119.4)">29</text>
<text x="126.7" y="125.8" transform="rotate(-90 126.7 125.8)">33</text>
<text x="63.2" y="136.6" transform="rotate(-90 63.2 136.6)">1</text>
<text x="116.8" y="135.6">25</text>
<text x="253.7" y="137.2" transform="rotate(-90 253.7 137.2)">49</text>
<text x="116.8" y="138.2">23</text>
<text x="116.8" y="143.3">26</text>
<text x="116.8" y="140.7">27</text>
<text x="53.3" y="147.1">46</text>
<text x="53.3" y="149.6">47</text>
<text x="116.8" y="145.8">28</text>
<text x="116.8" y="148.3">31</text>
<text x="53.3" y="152.1">44</text>
<text x="53.3" y="154.7">48</text>
<text x="116.8" y="150.9">32</text>
<text x="116.8" y="153.4">34</text>
<text x="116.8" y="156">37</text>
<text x="53.3" y="157.2">45</text>
<text x="53.9" y="159.8">2</text>
<text x="116.8" y="158.5">35</text>
<text x="53.9" y="164.8">3</text>
<text x="53.9" y="162.3">4</text>
<text x="116.8" y="166.1">38</text>
<text x="116.8" y="163.6">43</text>
<text x="116.8" y="171.2">39</text>
<text x="116.8" y="173.7">40</text>
<text x="116.8" y="168.7">42</text>
<text x="116.8" y="176.3">41</text>
</g>
<text font-size="1.8" fill="#009600" x="105.8" y="160.9">~{FRAM_CS} 36</text>
<g font-size="1.4" fill="#006464">
<text x="89.6" y="39.6" transform="rotate(-90 89.6 39.6)">1k5</text>
<text x="130" y="43.9">210R</text>
<text x="159" y="49">1k</text>
<text x="110" y="54.8" transform="rotate(-90 110 54.8)">10k</text>
<text x="155.7" y="54.8" transform="rotate(-90 155.7 54.8)">10k</text>
<text x="257.3" y="111.3" transform="rotate(-90 257.3 111.3)">100R</text>
</g>
</svg>
